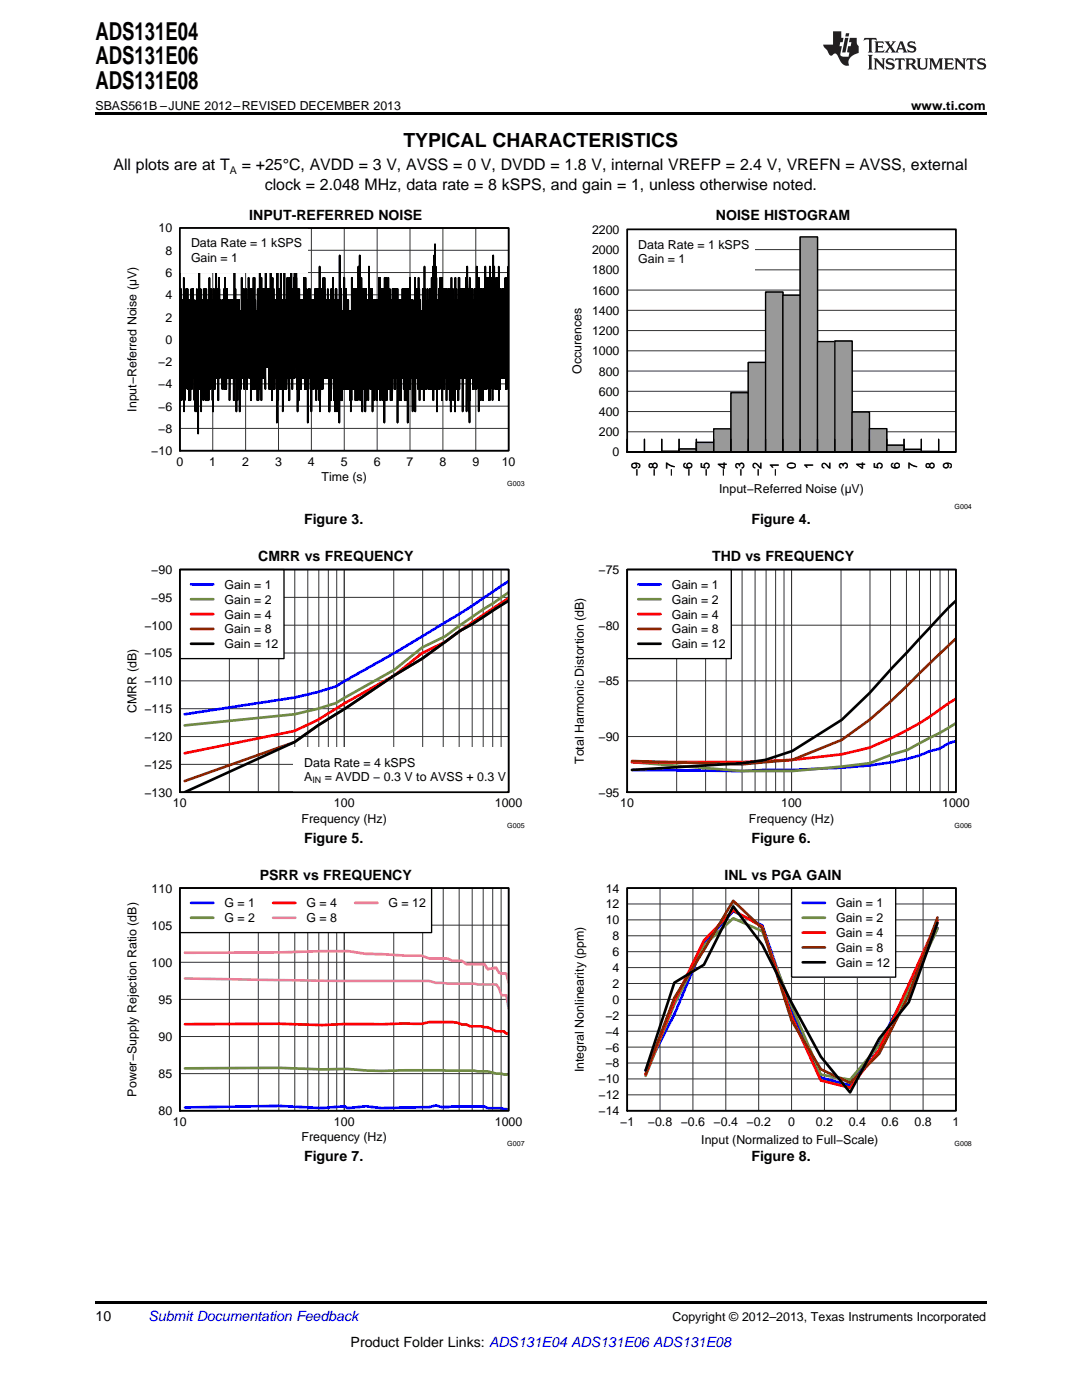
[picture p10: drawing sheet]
<svg xmlns="http://www.w3.org/2000/svg" width="216mm" height="279mm" viewBox="0 0 216 279" stroke-linecap="round" stroke-linejoin="round" font-family="sans-serif">
<path d="M19 259.7h177.8v.5h-177.8z" fill="#000"/>
<g fill="#fff">
<path d="M66.9 233.5h.3v.7h-.3z"/>
<path d="M156.1 233.5h.4v.7h-.4z"/>
</g>
<path d="M35.9 177.2h65.6v44.5h-65.6z" fill="none" stroke="#000" stroke-width=".26"/>
<g fill="none" stroke="#333" stroke-width=".2">
<path d="M35.9 177.2h65.6v44.5h-65.6zM45.8 177.2v44.5M51.5 177.2v44.5M55.6 177.2v44.5M58.8 177.2v44.5M61.4 177.2v44.5M63.6 177.2v44.5M65.5 177.2v44.5M67.2 177.2v44.5M68.7 177.2v44.5M78.6 177.2v44.5M84.3 177.2v44.5"/>
<path d="M88.4 177.2v44.5M91.6 177.2v44.5M94.2 177.2v44.5M96.4 177.2v44.5M98.3 177.2v44.5M100 177.2v44.5M35.9 199.4h65.6M35.9 192h65.6M35.9 184.6h65.6M35.9 214.3h65.6M35.9 206.9h65.6"/>
</g>
<path d="M36.9 221l18.8-.3 8.6 .4 4.5-.3 .5 .4 3.7-.4 3.2 .4 9.5-.2 1.3-.4 1.1 .3 8.6-.1 .6 .4h2.8l1.4 .3" fill="none" stroke="#00f" stroke-width=".53"/>
<path d="M36.9 213.2l18.8-.1 8.6 .3 4.5-.1a76.9 76.9 0 0 0 12 .3l13.8 .1 .7 .1h2l1.7 .5 2.5 .2" fill="none" stroke="#6e8b3d" stroke-width=".53"/>
<path d="M36.9 204.4l18.8-.1 8.6 .3 4.5-.2 15.3-.1 1.6-.3h4.6l1 .1 .9 .4h.8l.9 .3h2.1l1.3 .2 1.7 .8h1.6l.4 .5h.5" fill="none" stroke="#f00" stroke-width=".53"/>
<path d="M36.9 195.3a1813.9 1813.9 0 0 0 48.8 .5l1.3 .3 2.3 .2 9.7 .2 .5 .7 .6 1.4h.9l.5 2.7" fill="none" stroke="#cd69c9" stroke-width=".53"/>
<path d="M36.9 190.1h18.8l13.6-.3 3.7 .6 7.8 .3h3.3l1.6 .6h3.6l1 .5h1.9l.8 .6h3.7l.6 1 1.7-.3 .5 1 .6 .2h.9l.5 1.9" fill="none" stroke="#ff8c69" stroke-width=".53"/>
<path d="M35.9 177.2h50.2v8.9h-50.2z" fill="#fff"/>
<path d="M35.9 177.2h50.2v8.9h-50.2zM125.1 177.2h65.6v44.5h-65.6z" fill="none" stroke="#000" stroke-width=".26"/>
<path d="M38.1 180.2h4.5M187.1 185.2l-5.8 11.9-5.9 11.3-5.8 8.2-5.8-1.5-5.9-13.3-5.8-17.1-5.8-2.9-5.8 6.6-5.9 14.1-5.8 11.1" fill="none" stroke="#00f" stroke-width=".53"/>
<path d="M38.1 183.2h4.5M187.1 185.3l-5.8 12.4-5.9 10.9-5.8 6.9-5.8-1-5.9-13.7-5.8-14.9-5.8-2.6-5.8 5.4-5.9 11.8-5.8 14.2" fill="none" stroke="#6e8b3d" stroke-width=".53"/>
<path d="M54.5 180.2h4.4M187.1 183.7l-11.7 25.8-5.8 7.6-5.8-1.5-5.9-12.8-5.8-17.9-5.8-3.2-5.8 6-5.9 12.1-5.8 14.7" fill="none" stroke="#f00" stroke-width=".53"/>
<path d="M54.5 183.2h4.4" fill="none" stroke="#cd69c9" stroke-width=".53"/>
<path d="M70.9 180.2h4.4" fill="none" stroke="#ff8c69" stroke-width=".53"/>
<path d="M35.9 177.2h65.6v44.5h-65.6z" fill="none" stroke="#000" stroke-width=".35"/>
<g fill="none" stroke="#333" stroke-width=".2">
<path d="M125.1 177.2h65.6v44.5h-65.6zM131.7 177.2v44.5M138.3 177.2v44.5M144.8 177.2v44.5M151.4 177.2v44.5M157.9 177.2v44.5M164.5 177.2v44.5M171.1 177.2v44.5M177.6 177.2v44.5M184.2 177.2v44.5M125.1 199.4h65.6M125.1 196.3h65.6"/>
<path d="M125.1 193.1h65.6M125.1 189.9h65.6M125.1 186.8h65.6M125.1 183.6h65.6M125.1 180.4h65.6M125.1 218.5h65.6M125.1 215.3h65.6M125.1 212.1h65.6M125.1 209h65.6M125.1 205.8h65.6M125.1 202.6h65.6"/>
</g>
<path d="M187.1 183.1l-5.8 15.5-5.9 11.7-5.8 5.8-5.8-2.7-5.9-9.7-5.8-18.4-5.8-5.5-11.7 19.3-5.8 15.3" fill="none" stroke="#8b2500" stroke-width=".53"/>
<path d="M187.1 184.2l-5.8 15.8-5.9 7.3-5.8 10.7-5.8-7.1-5.9-10.8-5.8-11.6-5.8-7.6-5.8 11.6-5.9 3.6-5.8 17.5" fill="none" stroke="#000" stroke-width=".53"/>
<path d="M157.9 177.2h20.8v17.8h-20.8z" fill="#fff"/>
<path d="M157.9 177.2h20.8v17.8h-20.8z" fill="none" stroke="#000" stroke-width=".26"/>
<path d="M160.2 180.2h4.4" fill="none" stroke="#00f" stroke-width=".53"/>
<path d="M160.2 183.2h4.4" fill="none" stroke="#6e8b3d" stroke-width=".53"/>
<path d="M160.2 186.1h4.4" fill="none" stroke="#f00" stroke-width=".53"/>
<path d="M160.2 189.1h4.4" fill="none" stroke="#8b2500" stroke-width=".53"/>
<path d="M160.2 192h4.4" fill="none" stroke="#000" stroke-width=".53"/>
<path d="M125.1 177.2h65.6v44.5h-65.6z" fill="none" stroke="#000" stroke-width=".35"/>
<g fill="#fff">
<path d="M66.9 169.9h.3v.7h-.3z"/>
<path d="M156.1 169.9h.4v.7h-.4z"/>
</g>
<path d="M35.9 113.7h65.6v44.4h-65.6z" fill="none" stroke="#000" stroke-width=".26"/>
<g fill="none" stroke="#333" stroke-width=".2">
<path d="M35.9 113.7h65.6v44.4h-65.6zM35.9 119.2h65.6M45.8 113.7v44.4M51.5 113.7v44.4M55.6 113.7v44.4M58.8 113.7v44.4M61.4 113.7v44.4M63.6 113.7v44.4M65.5 113.7v44.4M67.2 113.7v44.4M68.7 113.7v44.4M78.6 113.7v44.4"/>
<path d="M84.3 113.7v44.4M88.4 113.7v44.4M91.6 113.7v44.4M94.2 113.7v44.4M96.4 113.7v44.4M98.3 113.7v44.4M100 113.7v44.4M35.9 135.9h65.6M35.9 130.3h65.6M35.9 124.8h65.6M35.9 152.5h65.6M35.9 147h65.6"/>
<path d="M35.9 141.4h65.6"/>
</g>
<path d="M101.5 116l-3 2a433.9 433.9 0 0 1-31.5 19l-3.5 1.1-4.7 1.1-21.9 3.3" fill="none" stroke="#00f" stroke-width=".53"/>
<path d="M101.5 118.2l-9.7 6.6-3 2.2-4.6 2.2-5.5 4.5-11.7 6.6-3.5 1.1-4.7 1.1-21.9 2.3" fill="none" stroke="#6e8b3d" stroke-width=".53"/>
<path d="M101.5 119.3l-9.7 6.6-3 2.2-4.6 2.2-5.5 4.5-9.9 5.5-5.3 3.4-4.7 2.2-21.9 4.4" fill="none" stroke="#f00" stroke-width=".53"/>
<path d="M101.5 119.8l-7.3 4.7-2.4 1.4-7.6 5.5-5.5 3.4-9.9 6.6-5.3 3.4-4.7 3.3-21.9 7.8" fill="none" stroke="#8b2500" stroke-width=".53"/>
<path d="M101.5 119.9l-7.3 4.6-2.4 1.4-7.6 5.5-5.5 3.4-9.9 6.6-5.3 3.4-4.7 3.3-21.9 10" fill="none" stroke="#000" stroke-width=".53"/>
<path d="M35.9 113.7h20.8v17.7h-20.8z" fill="#fff"/>
<path d="M35.9 113.7h20.8v17.7h-20.8z" fill="none" stroke="#000" stroke-width=".26"/>
<path d="M38.1 116.6h4.5" fill="none" stroke="#00f" stroke-width=".53"/>
<path d="M38.1 119.6h4.5" fill="none" stroke="#6e8b3d" stroke-width=".53"/>
<path d="M38.1 122.6h4.5" fill="none" stroke="#f00" stroke-width=".53"/>
<path d="M38.1 125.5h4.5" fill="none" stroke="#8b2500" stroke-width=".53"/>
<path d="M38.1 128.5h4.5" fill="none" stroke="#000" stroke-width=".53"/>
<path d="M58.5 149.2h43v8.9h-43z" fill="#fff"/>
<path d="M35.9 113.7h65.6v44.4h-65.6z" fill="none" stroke="#000" stroke-width=".35"/>
<path d="M125.1 113.7h65.6v44.4h-65.6z" fill="none" stroke="#000" stroke-width=".26"/>
<g fill="none" stroke="#333" stroke-width=".2">
<path d="M125.1 113.7h65.6v44.4h-65.6zM135 113.7v44.4M140.8 113.7v44.4M144.9 113.7v44.4M148.1 113.7v44.4M150.7 113.7v44.4M152.9 113.7v44.4M154.8 113.7v44.4M156.4 113.7v44.4M157.9 113.7v44.4M167.8 113.7v44.4M173.6 113.7v44.4"/>
<path d="M177.7 113.7v44.4M180.9 113.7v44.4M183.5 113.7v44.4M185.7 113.7v44.4M187.6 113.7v44.4M189.2 113.7v44.4M125.1 135.9h65.6M125.1 124.8h65.6M125.1 147h65.6"/>
</g>
<path d="M190.7 147.9l-1.4 .4-1.9 1.1-1.8 .5a39.8 39.8 0 0 1-12.1 2.9l-5.5 .4-9.9 .5h-5.4l-4.7 .2-21.9-.2" fill="none" stroke="#00f" stroke-width=".53"/>
<path d="M190.7 144.3l-3.3 2-6.3 3.4-3 .8-4.6 1.8-5.5 .7-9.9 .9h-10.1l-21.9-1.8" fill="none" stroke="#6e8b3d" stroke-width=".53"/>
<path d="M190.7 139.4l-1.4 .9a62.3 62.3 0 0 1-15.8 8.9l-5.5 1.3-9.9 1.2-10.1 .4h-21.9" fill="none" stroke="#f00" stroke-width=".53"/>
<path d="M190.7 127.4l-5.1 4.9a213.7 213.7 0 0 1-12.1 11.4l-5.5 4-9.9 4-10.1 .8-21.9-.6" fill="none" stroke="#8b2500" stroke-width=".53"/>
<path d="M190.7 119.9l-3.3 3.3-13.9 15.1-5.5 5.4-9.9 6.2-5.4 1.8-4.7 .6-21.9 1.4" fill="none" stroke="#000" stroke-width=".53"/>
<path d="M125.1 113.7h20.8v17.7h-20.8z" fill="#fff"/>
<path d="M125.1 113.7h20.8v17.7h-20.8z" fill="none" stroke="#000" stroke-width=".26"/>
<path d="M127.4 116.6h4.4" fill="none" stroke="#00f" stroke-width=".53"/>
<path d="M127.4 119.6h4.4" fill="none" stroke="#6e8b3d" stroke-width=".53"/>
<path d="M127.4 122.6h4.4" fill="none" stroke="#f00" stroke-width=".53"/>
<path d="M127.4 125.5h4.4" fill="none" stroke="#8b2500" stroke-width=".53"/>
<path d="M127.4 128.5h4.4" fill="none" stroke="#000" stroke-width=".53"/>
<path d="M125.1 113.7h65.6v44.4h-65.6z" fill="none" stroke="#000" stroke-width=".35"/>
<g fill="#fff">
<path d="M66.9 106.4h.3v.7h-.3z"/>
<path d="M156.1 106.4h.4v.7h-.4z"/>
</g>
<path d="M132 90.2h-6.9M132 90.1h3.5" fill="none" stroke="#999" stroke-width=".2"/>
<path d="M125.1 90.2h3.5zM128.6 90.2h3.4zM132 90.1h3.5v.1h-3.5z" fill="none" stroke="#000" stroke-width=".26"/>
<path d="M135.5 89.6h3.5v.6h-3.5z" fill="#999"/>
<path d="M135.5 89.6h3.5v.6h-3.5z" fill="none" stroke="#000" stroke-width=".26"/>
<path d="M139 88.3h3.4v1.9h-3.4z" fill="#999"/>
<path d="M139 88.3h3.4v1.9h-3.4z" fill="none" stroke="#000" stroke-width=".26"/>
<path d="M142.4 85.6h3.5v4.6h-3.5z" fill="#999"/>
<path d="M142.4 85.6h3.5v4.6h-3.5z" fill="none" stroke="#000" stroke-width=".26"/>
<path d="M145.9 78.4h3.4v11.8h-3.4z" fill="#999"/>
<path d="M145.9 78.4h3.4v11.8h-3.4z" fill="none" stroke="#000" stroke-width=".26"/>
<path d="M149.3 72.3h3.5v17.9h-3.5z" fill="#999"/>
<path d="M149.3 72.3h3.5v17.9h-3.5z" fill="none" stroke="#000" stroke-width=".26"/>
<path d="M152.8 58.3h3.4v31.9h-3.4z" fill="#999"/>
<path d="M152.8 58.3h3.4v31.9h-3.4z" fill="none" stroke="#000" stroke-width=".26"/>
<path d="M156.2 58.9h3.5v31.3h-3.5z" fill="#999"/>
<path d="M156.2 58.9h3.5v31.3h-3.5z" fill="none" stroke="#000" stroke-width=".26"/>
<path d="M159.7 47.3h3.4v42.9h-3.4z" fill="#999"/>
<path d="M159.7 47.3h3.4v42.9h-3.4z" fill="none" stroke="#000" stroke-width=".26"/>
<path d="M163.1 68.2h3.5v22h-3.5z" fill="#999"/>
<path d="M163.1 68.2h3.5v22h-3.5z" fill="none" stroke="#000" stroke-width=".26"/>
<path d="M166.6 68.1h3.4v22.1h-3.4z" fill="#999"/>
<path d="M166.6 68.1h3.4v22.1h-3.4z" fill="none" stroke="#000" stroke-width=".26"/>
<path d="M170 82.2h3.5v8h-3.5z" fill="#999"/>
<path d="M170 82.2h3.5v8h-3.5z" fill="none" stroke="#000" stroke-width=".26"/>
<path d="M173.5 85.5h3.4v4.7h-3.4z" fill="#999"/>
<path d="M173.5 85.5h3.4v4.7h-3.4z" fill="none" stroke="#000" stroke-width=".26"/>
<path d="M176.9 88.9h3.5v1.3h-3.5z" fill="#999"/>
<path d="M176.9 88.9h3.5v1.3h-3.5z" fill="none" stroke="#000" stroke-width=".26"/>
<path d="M180.4 89.7h3.4v.5h-3.4z" fill="#999"/>
<g fill="none" stroke="#000" stroke-width=".26">
<path d="M125.1 90.2h3.5zM125.1 87.7v2.5h62.2v-2.5M128.6 90.2h3.4zM128.6 87.7v2.5M132 90.1h3.5v.1h-3.5zM132 87.7v2.5M135.5 87.7v2.5M139 87.7v2.5M142.4 87.7v2.5M145.9 87.7v2.5M149.3 87.7v2.5M152.8 87.7v2.5"/>
<path d="M156.2 87.7v2.5M159.7 87.7v2.5M163.1 87.7v2.5M166.6 87.7v2.5M170 87.7v2.5M173.5 87.7v2.5M176.9 87.7v2.5M180.4 89.7h3.4v.5h-3.4zM180.4 87.7v2.5M183.8 90.1h3.5v.1h-3.5zM183.8 87.7v2.5M187.3 90.2h3.5z"/>
</g>
<path d="M132 90.2h-6.9M132 90.1h3.5M183.8 90.2h3.5M187.3 90.2h3.5" fill="none" stroke="#999" stroke-width=".2"/>
<path d="M125.1 57.9h65.6M125.1 53.9h65.6M125.1 49.8h65.6M125.1 45.8h65.6M125.1 78.1h65.6M125.1 74.1h65.6M125.1 70h65.6M125.1 66h65.6M125.1 61.9h65.6M125.1 90.2h65.6M125.1 86.2h65.6M125.1 82.1h65.6" fill="none" stroke="#333" stroke-width=".2"/>
<path d="M135.5 89.6h3.5v.6h-3.5z" fill="#999"/>
<path d="M135.5 89.6h3.5v.6h-3.5z" fill="none" stroke="#000" stroke-width=".26"/>
<path d="M139 88.3h3.4v1.9h-3.4z" fill="#999"/>
<path d="M139 88.3h3.4v1.9h-3.4z" fill="none" stroke="#000" stroke-width=".26"/>
<path d="M142.4 85.6h3.5v4.6h-3.5z" fill="#999"/>
<path d="M142.4 85.6h3.5v4.6h-3.5z" fill="none" stroke="#000" stroke-width=".26"/>
<path d="M145.9 78.4h3.4v11.8h-3.4z" fill="#999"/>
<path d="M145.9 78.4h3.4v11.8h-3.4z" fill="none" stroke="#000" stroke-width=".26"/>
<path d="M149.3 72.3h3.5v17.9h-3.5z" fill="#999"/>
<path d="M149.3 72.3h3.5v17.9h-3.5z" fill="none" stroke="#000" stroke-width=".26"/>
<path d="M152.8 58.3h3.4v31.9h-3.4z" fill="#999"/>
<path d="M152.8 58.3h3.4v31.9h-3.4z" fill="none" stroke="#000" stroke-width=".26"/>
<path d="M156.2 58.9h3.5v31.3h-3.5z" fill="#999"/>
<path d="M156.2 58.9h3.5v31.3h-3.5z" fill="none" stroke="#000" stroke-width=".26"/>
<path d="M159.7 47.3h3.4v42.9h-3.4z" fill="#999"/>
<path d="M159.7 47.3h3.4v42.9h-3.4z" fill="none" stroke="#000" stroke-width=".26"/>
<path d="M163.1 68.2h3.5v22h-3.5z" fill="#999"/>
<path d="M163.1 68.2h3.5v22h-3.5z" fill="none" stroke="#000" stroke-width=".26"/>
<path d="M166.6 68.1h3.4v22.1h-3.4z" fill="#999"/>
<path d="M166.6 68.1h3.4v22.1h-3.4z" fill="none" stroke="#000" stroke-width=".26"/>
<path d="M170 82.2h3.5v8h-3.5z" fill="#999"/>
<path d="M170 82.2h3.5v8h-3.5z" fill="none" stroke="#000" stroke-width=".26"/>
<path d="M173.5 85.5h3.4v4.7h-3.4z" fill="#999"/>
<path d="M173.5 85.5h3.4v4.7h-3.4z" fill="none" stroke="#000" stroke-width=".26"/>
<path d="M176.9 88.9h3.5v1.3h-3.5z" fill="#999"/>
<path d="M176.9 88.9h3.5v1.3h-3.5z" fill="none" stroke="#000" stroke-width=".26"/>
<path d="M180.4 89.7h3.4v.5h-3.4z" fill="#999"/>
<g fill="none" stroke="#000" stroke-width=".26">
<path d="M125.1 87.7v2.5h62.2v-2.5M128.6 87.7v2.5M132 87.7v2.5M135.5 87.7v2.5M139 87.7v2.5M142.4 87.7v2.5M145.9 87.7v2.5M149.3 87.7v2.5M152.8 87.7v2.5M156.2 87.7v2.5M159.7 87.7v2.5M163.1 87.7v2.5"/>
<path d="M166.6 87.7v2.5M170 87.7v2.5M173.5 87.7v2.5M176.9 87.7v2.5M180.4 89.7h3.4v.5h-3.4zM180.4 87.7v2.5M183.8 90.1h3.5v.1h-3.5zM183.8 87.7v2.5M187.3 90.2h3.5z"/>
</g>
<path d="M183.8 90.2h3.5M187.3 90.2h3.5" fill="none" stroke="#999" stroke-width=".2"/>
<path d="M125.1 45.8h25.5v8.9h-25.5z" fill="#fff"/>
<path d="M125.1 45.8h65.6v44.4h-65.6zM35.9 66.5v-8.8v20l.1-20 .1 22.2v-22.2l.1 22.2 .2-20 .1 15.5v-15.5l.1 15.5 .1-20v26.7l.1-20 .1 17.8v-22.2l.1 20v-15.6v11.1l.2-13.3v15.5v-17.7l.2 17.7v-17.7l.1 20v-15.6v15.6l.1-15.6 .1 17.8v-20l.1 20 .1-17.8 .1 17.8 .2-22.2 .1 20 .1-17.8v15.5l.1-17.7v17.7v-17.7l.1 17.7 .1-13.3 .1 17.8v-20l.2 22.2v-20l.1 11.1 .1-11.1v13.3v-13.3v20l.1-24.4 .1 17.7 .1-15.5v26.6l.2-33.3 .1 24.5 .1-20 .1 15.5v-15.5l.1 15.5v-11.1v20l.2-22.2 .1 15.5v-15.5v15.5l.1-13.3 .1 17.8 .1-22.2 .1 20v-17.8v17.8l.1-20v13.3l.1-8.9v17.8l.1-17.8v17.8v-15.6v13.4l.1-20v22.2v-20l.1 17.8v-15.6l.1 17.8v-13.4l.1 13.4 .1-20v20v-20l.1 17.8 .1-22.3v20l.1-17.7 .1 20v-15.6l.1 11.1v-11.1l.1 8.9v-13.3l.1 17.7 .1-15.5v20v-17.8v11.1v-11.1l.1 4.4v15.6l.1-20v15.6v-20l.1 20 .1-17.8v13.3v-11.1v15.6v-13.4l.1 11.1 .1-17.7 .1 13.3v-17.8l.1 22.2v-13.3v13.3l.1-2.2v-13.3v13.3v-8.9l.1 11.1v-15.5v15.5l.1-17.7v13.3l.1-11.1v20l.1-24.5 .1 20v-15.5v13.3v-13.3l.1 13.3v-11.1l.1 11.1 .1-11.1v13.3l.1-2.2v-13.3l.1 15.5v-13.3l.1 15.6 .1-17.8v13.3v-11.1v13.3l.1-13.3 .1 13.3v-13.3v15.6v-20l.1 15.5 .1-11.1v15.6v-22.3v20l.2-17.7v20v-17.8l.1 15.5 .1-17.7v15.5v-13.3l.1 15.5 .1-13.3v8.9v-8.9l.1 11.1v-13.3l.1 13.3 .1-11.1v17.8l.1-13.4v8.9v-15.5v13.3l.1-11.1 .1 6.7v-8.9l.1 15.5v-15.5v11.1l.1-11.1v13.3l.1-11.1v13.3v-15.5l.1 15.5v-11.1v8.9l.1-11.1v17.8l.2-26.7 .1 22.2 .1-17.7v15.5v-13.3l.1 15.5 .1-15.5v22.2l.1-22.2 .1 20v-17.8l.2 15.6v-15.6v8.9l.1-11.1 .1 17.8v-13.4v17.8l.1-20 .1 13.3v-13.3v8.9v-6.7v13.4v-15.6v8.9l.2-8.9v13.3v-20l.1 20 .1-13.3v8.9v-8.9v8.9v-8.9l.1 6.7v-11.1v17.7l.1-17.7v17.7l.1-15.5 .1 17.8v-15.6v13.3l.1-17.7v15.5v-13.3l.1 15.5 .1-17.7 .2 20v-13.4v6.7v-8.9l.1 8.9v-11.1v15.5l.1-15.5v13.3l.1-13.3v11.1v-15.6l.1 20v-17.7v15.5l.2-13.3v15.5v-11.1v8.9v-15.5v17.7l.2-13.3v17.8v-22.2v15.5l.1-15.5v15.5l.1-13.3v13.3v-15.5l.2 20 .1-22.3 .1 22.3 .1-22.3v20v-11.1v13.4l.2-15.6v13.3v-13.3l.1 11.1 .1-11.1v13.3l.1-13.3 .1 17.8v-22.2l.2 22.2v-17.8l.1 11.1v-6.7l.1 4.5v-13.3v13.3v-17.8l.2 24.5v-15.6v15.6l.1-15.6 .1 11.1v-17.8v24.5l.1-22.2 .1 15.5v-15.5l.1 17.7v-17.7l.1 17.7v-17.7v13.3l.1-13.3 .1 17.7v-17.7l.1 17.7v-17.7v20l.1-24.5v17.8l.1-8.9v11.1l.1-13.3 .1 13.3v-15.5l.1 13.3v-13.3v11.1l.1-2.3v4.5v-11.1l.1 13.3v-15.5l.1 20 .1-20 .1 20 .1-24.5 .1 20v-11.1v13.3l.1-11.1 .1 15.6v-22.2v15.5l.1-17.8v22.3l.1-17.8v17.8v-13.4v11.1l.1-4.4v-13.3v20l.1-15.6v13.3v-13.3v11.1l.1-11.1v15.6v-15.6v13.3v-15.5l.2 15.5v-13.3v13.3l.2-13.3v22.2l.1-33.3 .2 28.9 .1-17.8v15.6v-20l.2 20v-17.8l.1 17.8v-17.8v17.8v-17.8l.1 15.5v-24.4v15.5l.1-6.6 .1 17.8 .2-17.8v17.8v-13.4v17.8l.1-20v15.6l.1-13.4v13.4v-15.6v13.3l.1-13.3v11.1v-6.7l.1 4.5v-17.8v22.2v-8.9l.1-2.2v11.1l.1-13.3v15.6v-15.6l.1 8.9v-11.1v17.8l.1-15.6 .1 13.3v-20v15.6v-6.7l.1 8.9 .1-11.1v11.1v-11.1v13.3l.1-17.7 .1 22.2v-24.5l.1 20v-17.7l.1 17.7v-17.7l.1 13.3 .1-8.9v13.3v-22.2v17.8v-4.5l.1 6.7v-8.9l.1 11.1v-17.7v20v-17.8v11.1l.1-11.1v13.3l.1-13.3v15.5l.1-15.5 .1 15.5v-20l.1 15.6v-17.8v22.2l.1-17.7 .1 13.3v-13.3v11.1v-8.9v13.3l.1-20 .1 24.5 .1-17.8v8.9v-6.7l.1 6.7v-2.3v15.6v-24.4l.1 22.2v-17.8l.1 15.6v-15.6v11.1v-6.7v13.4l.1-22.2 .1 15.5v-13.3v13.3l.1-11.1v15.6l.1-15.6v13.3v-15.5v17.8l.2-15.6v13.3v-4.4v-11.1l.1 13.3v-11.1v8.9v-8.9l.1 11.1v-11.1v11.1v-13.3v15.5l.2-15.5v15.5l.1-20 .1 20v-17.7v8.8l.1-6.6v17.8l.1-22.3v22.3l.1-20v15.5v-11.1v8.9l.1-11.1v17.8v-15.6l.1 8.9v-8.9v8.9v-6.7v8.9l.1-13.3v24.4v-22.2l.1-2.2v15.5v-17.7v20v-15.6l.1-4.4v17.7l.1-15.5v13.3l.1-15.5 .1 17.7v-13.3v13.3v-11.1v8.9l.2-8.9v15.6v-17.8v20v-22.2l.1 17.8 .1-17.8v8.9v-8.9v8.9v-8.9l.1 6.6v-4.4v13.3l.1-11.1v13.4v-13.4l.1 13.4v-17.8l.1 15.5v-13.3l.2 11.1v-15.5v15.5l.2-15.5v20v-15.6v17.8v-13.4l.1 11.2v-11.2l.1 8.9v-11.1l.1 11.1v-17.7v17.7v-13.3l.1 8.9v-11.1l.1 15.5v-15.5l.1 20 .1-26.7v28.9l.2-24.4v13.3v-11.1l.1 11.1v-13.3v20l.1-17.8 .1 17.8v-20l.1 2.2v17.8l.1-22.3 .1 20v-17.7v17.7l.1-17.7 .1 15.5v-17.8v20v-13.3v11.1l.2-11.1v13.3l.1-15.5 .1 15.5v-11.1v2.2v-4.4l.1 8.9v-8.9v13.3v-15.5v15.5l.1-17.7v17.7l.1-15.5v11.1l.1-8.9v11.1v-13.3l.1 22.2v-20v2.2v17.8v-15.6l.1 13.4 .1-20 .1 20v-17.8l.1 13.3v-17.7l.1 17.7 .1-15.5v15.5l.1-8.9v6.7v-15.5v17.7l.1-20v20l.1-15.5v17.8l.1-17.8v20v-20l.1 15.5 .1-13.3v20l.1-24.4 .1 15.5v-15.5l.2 24.4v-15.6v6.7v-11.1v15.6v-11.2l.1 6.7v-6.7v6.7v-13.3l.1 11.1 .1-8.9v17.8l.1-17.8v22.2l.1-33.3v26.7l.1-20 .1 17.7v-17.7l.1 22.2 .1-17.8v17.8v-17.8l.2 15.6v-13.4v11.1v-8.9l.2 8.9v-20v22.3l.1-22.3v20v-13.3l.1 13.3v-11.1l.1 11.1v-11.1l.1 2.2v8.9v-17.7v20l.1-15.6 .1 6.7v-8.9v17.8v-15.6l.1 13.3v-11.1v11.1v-15.5l.1 13.3 .1-13.3v17.8v-15.6l.1 15.6v-13.4v8.9l.1-11.1v11.1v-6.7l.1 8.9 .1-13.3v17.8v-17.8v6.7l.1-6.7v20l.1-20v17.8l.1-24.5v22.3l.1-17.8v15.5l.1-13.3 .1 15.6v-15.6v15.6v-6.7v4.4v-17.7l.1 17.7 .1-17.7v13.3v-11.1l.1 8.9v-6.7v15.6l.1-15.6v15.6v-20v22.2l.1-22.2v20l.1-15.6v17.8v-22.2l.1 17.7 .1-13.3v13.3v-15.5l.1 20v-17.8l.1 11.1v-20l.1 24.5 .1-17.8v11.1l.1-8.9v6.7v-17.8l.1 28.9v-15.6l.1 11.1v-11.1v13.4l.1-22.3 .1 24.5 .1-20v22.2v-20l.1 11.1 .1-15.5v20v-17.8l.1 13.3v-15.5v13.3l.1-8.9v13.3l.1-13.3v15.6v-11.2v11.2l.1-8.9v13.3l.1-24.4v22.2l.1-17.8 .1 15.6v-15.6v11.1v-13.3l.1 17.8v-17.8v11.1l.1-8.9v15.6v-17.8l.1 20 .1-26.7v22.2v-17.7l.1 15.5 .1-13.3v13.3l.1-2.2v-13.3v15.5v-8.9l.1 13.4v-13.4v11.1l.1-13.3 .1 15.6v-20l.1 24.4v-22.2l.2 15.5v-13.3v15.6v-15.6l.1 13.3v-6.6l.1 2.2v-11.1v20l.1-20v13.3l.1-11.1v11.1v-11.1l.1 8.9v-8.9v15.6v-15.6l.1 15.6v-17.8l.1 20 .1-20v15.5v-13.3v11.1l.1-11.1v15.6v-17.8v17.8l.2-15.6v11.1v-17.8l.1 20 .1-20v15.6v-15.6v13.4v-6.7v17.8l.2-20 .1 15.5v-17.7l.1 17.7v-13.3v15.6v-20l.1 22.2v-20l.1 15.5v-13.3l.1 17.8v-22.2l.1 17.7v-13.3v8.9l.1-2.2v15.5l.1-28.9v24.5v-20l.2 17.8v-15.6v11.1v-8.9l.1 6.7v-15.6l.1 24.5 .1-20v15.5l.1-13.3v8.9v-13.3v20l.1-22.3v20v-13.3l.1 15.6v-17.8v17.8l.1-15.6v15.6v-20l.1 20 .1-15.6v17.8l.1-17.8 .1 13.3v-11.1v11.1v-6.6l.1 4.4v-13.3v20l.1-22.2v15.5l.1-8.9 .1 8.9v-11.1v13.3v-17.7v17.7l.1-13.3 .1 13.3v-13.3v15.6l.1-15.6 .1 15.6v-20l.1 17.7 .1-17.7v17.7l.1-13.3 .1 13.3v-17.7v26.6l.1-22.2 .1 13.3v-13.3v13.3l.1-15.5v20v-20v11.1l.1-11.1v13.3l.1-11.1v13.3v-15.5l.1 15.5 .1-11.1v15.6v-17.8v13.3l.1-15.5v13.3l.1-13.3 .1 11.1v-13.3v17.7l.1-13.3v13.3v-17.7v17.7l.1-2.2v-15.5l.1 20v-17.8l.2 20v-22.2l.1 22.2 .1-22.2 .1 22.2v-15.6l.1 15.6v-17.8v15.6l.2-20v26.6v-20v6.7v-11.1l.1 13.3 .1-13.3v13.3v-15.5l.1 20v-17.8v17.8l.1-15.6v15.6v-22.3l.1 20v-13.3l.1 13.3 .1-13.3v13.3v-15.5v15.5l.1-15.5 .1 22.2v-20v11.1l.1-11.1 .1 13.3v-13.3v11.1l.1-8.9v15.6l.2-24.5 .1 26.7v-20v8.9v-11.1v15.5l.2-15.5v15.5l.1-17.7v17.7v-13.3l.1 11.1v-15.5v15.5l.1-15.5 .1 20v-22.3l.2 17.8v-15.5v13.3v-8.9v17.8l.1-20 .1 17.8 .1-15.6v13.3l.1-11.1 .1 13.4v-15.6v11.1v-11.1v13.3v-13.3l.1 13.3 .1-17.7 .1 17.7v-15.5l.1 6.6v-2.2v15.6l.1-26.7v17.8l.1-13.3v15.5v-15.5l.1 20v-15.6v11.1l.1-8.9v6.7v-8.9v15.6l.1-15.6v13.3l.1-13.3 .1 13.3v-17.7v13.3l.1-8.9v11.1v-13.3l.1 17.8v-17.8l.1 17.8v-17.8v17.8l.1-20v17.7v-15.5l.1 15.5 .1-15.5v17.8l.1-17.8 .1 17.8v-22.3v15.6v-11.1l.1 15.5v-13.3l.1 13.3 .1-22.2 .1 26.7v-15.6l.1 13.4v-26.7l.1 22.2 .1-24.4 .1 24.4v-11.1v13.3v-22.2v17.8l.1-4.5v8.9v-11.1v13.4l.1-22.3 .1 26.7 .1-22.2v15.5l.1-8.9 .1 8.9v-13.3v13.3l.1-17.7 .1 20 .1-22.3 .1 20 .1-15.5v15.5l.1-13.3 .1 13.3v-20v24.5v-17.8l.1 15.6 .1-17.8v13.3v-11.1l.1 11.1v-13.3v15.5v-17.7l.1 17.7v-15.5v11.1v-8.9v15.6v-15.6l.1 13.3v-13.3v11.1l.1-8.9v11.1l.1-13.3v13.3l.1-17.7 .1 22.2v-17.8l.1 11.1v-11.1v13.3l.1-15.5 .1 15.5v-17.7v17.7l.1-13.3v15.6l.1-17.8 .2 20v-22.2l.1 24.4 .2-26.7v20l.1-17.7 .1 20v-20v20v-4.5l.1 6.7v-17.8v15.6v-15.6l.1 13.3v-13.3v8.9l.1-8.9 .1 8.9v-8.9v13.3v-13.3l.1 20 .1-26.7v22.3v-17.8v15.5l.2-17.7v17.7l.1-13.3v15.6l.1-17.8v17.8v-17.8l.2 20v-24.5v20l.1-13.3 .1 15.6v-22.3l.2 20v-13.3l.1 13.3v-17.7v17.7l.1-17.7 .1 17.7v-13.3l.1 20 .1-24.4v15.5l.1-15.5 .1 17.7v-15.5v11.1v-13.3l.1 15.5 .1-15.5 .1 17.7v-15.5v13.3l.1-11.1v8.9v-15.6l.1 26.7 .1-28.9v17.8l.1-4.5v6.7l.1-15.5v15.5v-6.7v2.3v-4.5l.1 6.7v-6.7v15.6l.1-15.6v17.8v-13.3l.1 15.5 .1-28.9v20v-17.7v17.7l.1-17.7v17.7l.1-13.3v13.3v-17.7l.1 15.5 .1-15.5v15.5l.1-13.3v15.5v-15.5l.1 17.8 .1-15.6v15.6l.1-13.4 .1 8.9v-15.5v17.7l.1-8.9v6.7v-15.5v13.3l.1-4.5v6.7v-11.1l.1 15.6v-20l.1 15.5v-20v17.8l.1-15.6 .1 17.8v-17.8v20l.2-15.5v22.2v-26.7v22.3l.1-15.6 .1 13.3v-15.5l.1 13.3 .1-15.5v22.2v-17.8l.1 13.3 .1-17.7v17.7l.1-15.5v15.5v-13.3v8.9l.1-6.7v8.9l.1-11.1v17.8l.1-22.2v17.7l.1-13.3v13.3v-17.7l.1 20 .1-13.4v11.1v-22.2v22.2l.1-17.7 .1 20v-22.3l.1 22.3 .1-20 .1 13.3 .1-11.1v15.5l.1-20 .1 24.5v-17.8l.2 17.8v-26.7v24.5l.2-15.6v11.1v-11.1l.1 11.1v-17.8v15.6v-8.9l.2 17.8 .1-28.9 .1 26.7v-17.8v15.5v-8.9l.1 6.7v-20v20l.1-15.5v17.7v-20l.1 20 .1-17.7v20v-20v13.3l.1-13.3 .2 20v-22.3v20l.1-17.7v13.3v-4.5v6.7l.1-15.5v15.5l.1-15.5v15.5v-20l.1 26.7 .1-17.8v15.6v-17.8l.1 17.8 .1-15.6v13.3v-17.7l.1 15.5 .1-13.3v15.5v-13.3l.1 11.1v-13.3l.1 13.3v-15.5l.1 17.7v-13.3l.1 13.3v-17.7v15.5v-8.9l.1 11.1v-15.5v15.5l.2-17.7v13.3v-15.6l.2 22.3v-22.3v20l.1-15.5 .1 11.1v-15.6v17.8l.1-13.3 .1 2.2v15.6v-24.5v15.6l.1-6.7v4.4" fill="none" stroke="#000" stroke-width=".35"/>
<path d="M35.9 45.5h65.6v44.4h-65.6z" fill="none" stroke="#000" stroke-width=".26"/>
<g fill="none" stroke="#333" stroke-width=".2">
<path d="M35.9 45.5h65.6v44.4h-65.6zM35.9 58.8h65.6M35.9 54.4h65.6M35.9 49.9h65.6M42.4 45.5v44.4M49 45.5v44.4M55.6 45.5v44.4M62.1 45.5v44.4M68.7 45.5v44.4M75.3 45.5v44.4M81.8 45.5v44.4M88.4 45.5v44.4"/>
<path d="M94.9 45.5v44.4M35.9 76.6h65.6M35.9 72.2h65.6M35.9 67.7h65.6M35.9 63.3h65.6M35.9 85.5h65.6M35.9 81.1h65.6"/>
</g>
<path d="M35.9 45.5h25.5v8.9h-25.5z" fill="#fff"/>
<path d="M35.9 45.5h65.6v44.4h-65.6z" fill="none" stroke="#000" stroke-width=".35"/>
<path d="M19 22.5h177.8v.5h-177.8z" fill="#000"/>
<g fill="#231f20">
<path d="M172.5 7.6l-.1 .5 .4-.2h.6v.1v2.1l-.2 .4h.9l-.2-.4v-2.1l.1-.1h.5l.5 .2-.2-.5zM174.5 8.3l.2 .3v1.5l-.2 .4h1.8l.2-.6a1.04 1.04 0 0 1-1.3 .2v-.7h.6l.3 .2v-.6l-.3 .2h-.6v-.6l.8-.1 .4 .3-.2-.5zM176.5 8.3l.9 1.1-.9 1.1h.8l-.2-.2 .4-.7 .5 .7-.2 .2h1.5l-.2-.2 .2-.4h.9l.1 .4-.2 .2h1l-.3-.3-.7-1.9h-.5l-.9 2-.8-1 .9-1h-.8l.1 .3-.4 .5-.3-.6 .1-.2zM179.7 8.6l.4 1h-.7zM181.3 8.4a.63 .63 0 0 0-.2 .7 .63 .63 0 0 0 .6 .4l.6 .2 .1 .2a.75 .75 0 0 1-.7 .4 .75 .75 0 0 1-.6-.5l.1 .7 .1-.1a1.11 1.11 0 0 0 1.5-.6 1.13 1.13 0 0 0-1.2-.8l-.1-.4a1.04 1.04 0 0 1 1.2 .2l-.2-.5-.2 .1-.4-.2zM173.2 10.9l.2 .4v2.2l-.2 .4h1l-.3-.4v-2.2l.3-.4zM174.3 11.6l.3 .4v1.5l-.3 .4h.8l-.2-.4v-1.3l1.5 1.7v-1.9l.2-.4h-.7l.2 .4v.9l-1.1-1.3zM177 11.8a.62 .62 0 0 0-.2 .7 .62 .62 0 0 0 .6 .4l.6 .1 .1 .3a.76 .76 0 0 1-.7 .3 .76 .76 0 0 1-.7-.4l.2 .7 .1-.1a1.11 1.11 0 0 0 1.5-.6 1.13 1.13 0 0 0-1.2-.8l-.1-.4a1.04 1.04 0 0 1 1.2 .2l-.2-.6-.2 .1-.5-.1zM178.7 11.6l-.2 .6a.61 .61 0 0 1 .8-.3v1.6l-.2 .4h.9l-.2-.4v-1.6a.63 .63 0 0 1 .7 .3l-.1-.6zM180.6 11.6l.3 .4v1.5l-.3 .4h1l-.2-.2-.1-.8 .6 .2a.76 .76 0 0 0 1.2 .7l-1-1a.58 .58 0 0 0 .6-.5 .58 .58 0 0 0-.5-.6zM181.4 11.9h.1a.45 .45 0 0 1 .5 .1 .45 .45 0 0 1 .1 .5l-.8 .2zM182.9 11.6l.2 .2a2.17 2.17 0 0 0 .3 1.9 .99 .99 0 0 0 1.6-.6v-1.1l.2-.4h-.7l.2 .2a1.92 1.92 0 0 1-.2 1.8 .6 .6 0 0 1-.9-.5v-1.1l.2-.4zM185.4 11.6l.2 .4v1.5l-.2 .4h.7l-.2-.4v-1.4l.8 1.8 .8-1.8v1.4l-.2 .4h.9l-.2-.4v-1.5l.2-.4h-.8l-.6 1.5-.6-1.5zM188.4 11.6l.2 .4v1.5l-.2 .4h1.8l.1-.6a1.04 1.04 0 0 1-1.2 .1v-.6h.5l.4 .2v-.6l-.4 .2h-.5v-.7h.8l.3 .3-.1-.6zM190.5 11.6l.2 .4v1.5l-.2 .4h.7l-.2-.4v-1.3l1.5 1.7v-1.9l.2-.4h-.7l.2 .4v.9l-1.1-1.3zM192.9 11.6l-.1 .6a.61 .61 0 0 1 .7-.3l.1 1.6-.3 .4h1l-.3-.4 .1-1.6a.63 .63 0 0 1 .7 .3l-.1-.6zM195.2 11.8a.62 .62 0 0 0-.2 .7 .62 .62 0 0 0 .6 .4l.6 .1 .1 .3a.76 .76 0 0 1-.7 .3 .76 .76 0 0 1-.6-.4l.1 .7 .1-.1a1.11 1.11 0 0 0 1.6-.6 1.13 1.13 0 0 0-1.3-.8l-.1-.4a1.04 1.04 0 0 1 1.2 .2l-.1-.6-.2 .1-.5-.1z"/>
<path d="M166.2 6.3v2.6h-1.9v.4l.8 .9a.91 .91 0 0 0 1 .8 .56 .56 0 0 1 .5-.3 .56 .56 0 0 1 .5 .3l.4 .8a1.53 1.53 0 0 0 1.9 1.2 1.54 1.54 0 0 1 1-2.1l.9-.3v-1.4a1.52 1.52 0 0 1-.4-1.6h-1.3l-.2 .8h.5l-.2 .8h-.5l-.1 1v.2l.4 .1-.2 .8a1.93 1.93 0 0 1-1.6-.3l.3-1.8h-.5l.2-.8h.4l.2-.8h-.4v-1.3zM168.6 7.6l-.6 2.9h.7l.6-2.9zM168.8 6.6l-.1 .7h.6l.2-.7z"/>
</g>
<g font-size="4.9">
<text x="19" y="7.9">ADS131E04</text>
<text x="19" y="12.8">ADS131E06</text>
<text x="19" y="17.8">ADS131E08</text>
</g>
<text font-size="3.9" x="80.5" y="29.3">TYPICAL CHARACTERISTICS</text>
<g font-size="3.2">
<text x="22.6" y="34">All plots are at T</text>
<text x="48.2" y="34">= +25°C, AVDD = 3 V, AVSS = 0 V, DVDD = 1.8 V, internal VREFP = 2.4 V, VREFN = AVSS, external</text>
<text x="52.8" y="37.9">clock = 2.048 MHz, data rate = 8 kSPS, and gain = 1, unless otherwise noted.</text>
</g>
<g font-size="2.8">
<text x="49.7" y="43.9">INPUT-REFERRED NOISE</text>
<text x="142.8" y="43.9">NOISE HISTOGRAM</text>
<text x="60.7" y="104.6">Figure 3.</text>
<text x="149.9" y="104.6">Figure 4.</text>
<text x="51.5" y="112">CMRR vs FREQUENCY</text>
<text x="142.1" y="112">THD vs FREQUENCY</text>
<text x="60.7" y="168.2">Figure 5.</text>
<text x="149.9" y="168.2">Figure 6.</text>
<text x="51.8" y="175.6">PSRR vs FREQUENCY</text>
<text x="144.6" y="175.6">INL vs PGA GAIN</text>
<text x="60.7" y="231.7">Figure 7.</text>
<text x="149.9" y="231.7">Figure 8.</text>
<text x="19" y="263.6">10</text>
<text x="70" y="268.9">Product Folder Links: ADS131E04 ADS131E06 ADS131E08</text>
</g>
<text font-size="2.8" fill="#0000c8" x="29.6" y="263.6">Submit Documentation Feedback</text>
<g font-size="2.5">
<text x="19" y="21.9">SBAS561B –JUNE 2012–REVISED DECEMBER 2013</text>
<text x="181.8" y="21.9">www.ti.com</text>
<text x="31.6" y="46.4">10</text>
<text x="118.1" y="46.7">2200</text>
<text x="33" y="50.8">8</text>
<text x="38.1" y="49.4">Data Rate = 1 kSPS</text>
<text x="38.1" y="52.3">Gain = 1</text>
<text x="118.1" y="50.7">2000</text>
<text x="127.4" y="49.6">Data Rate = 1 kSPS</text>
<text x="127.4" y="52.6">Gain = 1</text>
<text x="33" y="59.7">4</text>
<text x="33" y="55.3">6</text>
<text x="118.1" y="58.8">1600</text>
<text x="118.1" y="54.7">1800</text>
<text x="33" y="64.2">2</text>
<text x="118.1" y="62.8">1400</text>
<text x="33" y="68.6">0</text>
<text x="118.1" y="70.9">1000</text>
<text x="118.1" y="66.9">1200</text>
<text x="31.6" y="77.5">−4</text>
<text x="31.6" y="73.1">−2</text>
<text x="116" y="74.6" transform="rotate(-90 116 74.6)">Occurences</text>
<text x="119.5" y="74.9">800</text>
<text x="27.3" y="82.2" transform="rotate(-90 27.3 82.2)">Input−Referred Noise (µV)</text>
<text x="31.6" y="81.9">−6</text>
<text x="119.5" y="83">400</text>
<text x="119.5" y="79">600</text>
<text x="31.6" y="86.4">−8</text>
<text x="119.5" y="87.1">200</text>
<text x="30.2" y="90.8">−10</text>
<text x="35.2" y="93">0</text>
<text x="41.8" y="93">1</text>
<text x="48.3" y="93">2</text>
<text x="54.9" y="93">3</text>
<text x="61.4" y="93">4</text>
<text x="68" y="93">5</text>
<text x="74.6" y="93">6</text>
<text x="81.1" y="93">7</text>
<text x="87.7" y="93">8</text>
<text x="94.2" y="93">9</text>
<text x="100.1" y="93">10</text>
<text x="122.2" y="91.1">0</text>
<text x="127.8" y="95.1" transform="rotate(-90 127.8 95.1)">−9</text>
<text x="131.2" y="95.1" transform="rotate(-90 131.2 95.1)">−8</text>
<text x="134.7" y="95.1" transform="rotate(-90 134.7 95.1)">−7</text>
<text x="138.1" y="95.1" transform="rotate(-90 138.1 95.1)">−6</text>
<text x="141.6" y="95.1" transform="rotate(-90 141.6 95.1)">−5</text>
<text x="145" y="95.1" transform="rotate(-90 145 95.1)">−4</text>
<text x="148.5" y="95.1" transform="rotate(-90 148.5 95.1)">−3</text>
<text x="151.9" y="95.1" transform="rotate(-90 151.9 95.1)">−2</text>
<text x="155.4" y="95.1" transform="rotate(-90 155.4 95.1)">−1</text>
<text x="158.8" y="93.6" transform="rotate(-90 158.8 93.6)">0</text>
<text x="162.3" y="93.6" transform="rotate(-90 162.3 93.6)">1</text>
<text x="165.7" y="93.6" transform="rotate(-90 165.7 93.6)">2</text>
<text x="169.2" y="93.6" transform="rotate(-90 169.2 93.6)">3</text>
<text x="172.6" y="93.6" transform="rotate(-90 172.6 93.6)">4</text>
<text x="176.1" y="93.6" transform="rotate(-90 176.1 93.6)">5</text>
<text x="179.5" y="93.6" transform="rotate(-90 179.5 93.6)">6</text>
<text x="183" y="93.6" transform="rotate(-90 183 93.6)">7</text>
<text x="186.5" y="93.6" transform="rotate(-90 186.5 93.6)">8</text>
<text x="189.9" y="93.6" transform="rotate(-90 189.9 93.6)">9</text>
<text x="64.2" y="96">Time (s)</text>
<text x="143.5" y="98.3">Input−Referred Noise (µV)</text>
<text x="30.2" y="114.5">−90</text>
<text x="44.8" y="117.5">Gain = 1</text>
<text x="119.4" y="114.5">−75</text>
<text x="134" y="117.5">Gain = 1</text>
<text x="28.8" y="125.7">−100</text>
<text x="30.2" y="120.1">−95</text>
<text x="44.8" y="120.5">Gain = 2</text>
<text x="44.8" y="123.4">Gain = 4</text>
<text x="119.4" y="125.7">−80</text>
<text x="134" y="120.5">Gain = 2</text>
<text x="134" y="123.4">Gain = 4</text>
<text x="28.8" y="131.2">−105</text>
<text x="44.8" y="126.4">Gain = 8</text>
<text x="44.8" y="129.4">Gain = 12</text>
<text x="134" y="126.4">Gain = 8</text>
<text x="134" y="129.4">Gain = 12</text>
<text x="28.8" y="136.8">−110</text>
<text x="119.4" y="136.8">−85</text>
<text x="27.3" y="142.3" transform="rotate(-90 27.3 142.3)">CMRR (dB)</text>
<text x="28.8" y="142.3">−115</text>
<text x="28.8" y="147.9">−120</text>
<text x="119.4" y="147.9">−90</text>
<text x="28.8" y="153.4">−125</text>
<text x="60.7" y="153.1">Data Rate = 4 kSPS</text>
<text x="60.7" y="155.8">A</text>
<text x="64.8" y="155.8">= AVDD − 0.3 V to AVSS + 0.3 V</text>
<text x="116.5" y="152.5" transform="rotate(-90 116.5 152.5)">Total Harmonic Distortion (dB)</text>
<text x="28.8" y="159">−130</text>
<text x="34.5" y="161.1">10</text>
<text x="66.6" y="161.1">100</text>
<text x="98.7" y="161.1">1000</text>
<text x="119.4" y="159">−95</text>
<text x="123.8" y="161.1">10</text>
<text x="155.9" y="161.1">100</text>
<text x="188" y="161.1">1000</text>
<text x="60.2" y="164.2">Frequency (Hz)</text>
<text x="149.4" y="164.2">Frequency (Hz)</text>
<text x="30.2" y="178.1">110</text>
<text x="120.9" y="178.1">14</text>
<text x="30.2" y="185.5">105</text>
<text x="44.8" y="181.1">G = 1</text>
<text x="44.8" y="184">G = 2</text>
<text x="61.2" y="181.1">G = 4</text>
<text x="61.2" y="184">G = 8</text>
<text x="77.5" y="181.1">G = 12</text>
<text x="120.9" y="184.5">10</text>
<text x="120.9" y="181.3">12</text>
<text x="166.8" y="181.1">Gain = 1</text>
<text x="166.8" y="184">Gain = 2</text>
<text x="122.2" y="190.8">6</text>
<text x="122.2" y="187.6">8</text>
<text x="166.8" y="187">Gain = 4</text>
<text x="166.8" y="190">Gain = 8</text>
<text x="30.2" y="192.9">100</text>
<text x="122.2" y="197.2">2</text>
<text x="122.2" y="194">4</text>
<text x="166.8" y="192.9">Gain = 12</text>
<text x="31.6" y="200.3">95</text>
<text x="120.8" y="203.5">−2</text>
<text x="122.2" y="200.3">0</text>
<text x="31.6" y="207.7">90</text>
<text x="120.8" y="209.9">−6</text>
<text x="120.8" y="206.7">−4</text>
<text x="31.6" y="215.2">85</text>
<text x="116.5" y="214" transform="rotate(-90 116.5 214)">Integral Nonlinearity (ppm)</text>
<text x="120.8" y="213">−8</text>
<text x="27.3" y="218.8" transform="rotate(-90 27.3 218.8)">Power−Supply Rejection Ratio (dB)</text>
<text x="119.4" y="219.4">−12</text>
<text x="119.4" y="216.2">−10</text>
<text x="31.6" y="222.6">80</text>
<text x="34.5" y="224.7">10</text>
<text x="60.2" y="227.8">Frequency (Hz)</text>
<text x="66.6" y="224.7">100</text>
<text x="98.7" y="224.7">1000</text>
<text x="119.4" y="222.6">−14</text>
<text x="123.7" y="224.7">−1</text>
<text x="129.3" y="224.7">−0.8 −0.6 −0.4 −0.2</text>
<text x="157.3" y="224.7">0</text>
<text x="162.8" y="224.7">0.2</text>
<text x="169.3" y="224.7">0.4</text>
<text x="175.9" y="224.7">0.6</text>
<text x="182.5" y="224.7">0.8</text>
<text x="190.1" y="224.7">1</text>
<text x="139.9" y="228.3">Input (Normalized to Full−Scale)</text>
<text x="134.2" y="263.6">Copyright © 2012–2013, Texas Instruments Incorporated</text>
</g>
<text font-size="2.1" x="45.9" y="34.6">A</text>
<text font-size="1.8" x="62.4" y="156.3">IN</text>
<g font-size="1.4">
<text x="101.2" y="97">G003</text>
<text x="190.5" y="101.6">G004</text>
<text x="101.2" y="165.1">G005</text>
<text x="190.5" y="165.1">G006</text>
<text x="101.2" y="228.7">G007</text>
<text x="190.5" y="228.7">G008</text>
</g>
</svg>
